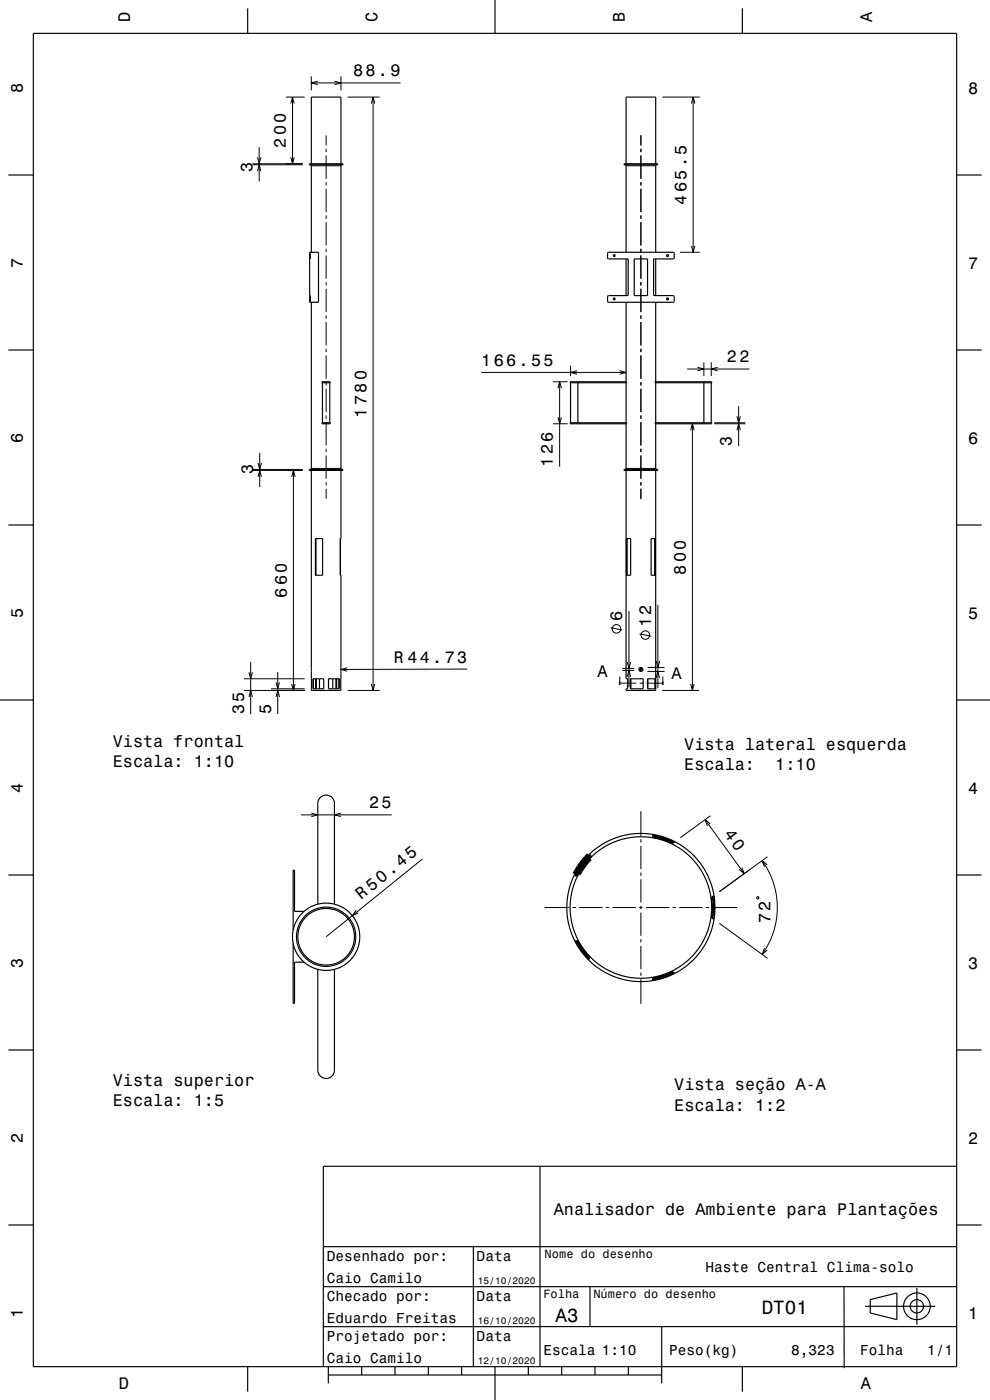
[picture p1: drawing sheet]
<svg xmlns="http://www.w3.org/2000/svg" width="297mm" height="420mm" viewBox="0 0 297 420" stroke-linecap="round" stroke-linejoin="round" font-family="sans-serif">
<g fill="none" stroke="#000" stroke-width=".3">
<path d="M85.8 29.1h5.6M87.2 31.1l.6-2 .5 2M87.8 29.1v20M93.4 22.9v4.2M93.4 24.9h26.7M95.3 24.4l-1.9 .5 1.9 .5M100.4 24.4l1.9 .5-1.9 .5M102.3 22.9v4.2M104.3 29.1h9.6M111.4 31.1l.5-2 .5 2M111.9 29.1v178M198.7 29.1h11.2"/>
<path d="M207.4 31.1l.5-2 .6 2M207.9 29.1v46.6M75.8 49.4h15M75.8 49.1h15M77.2 47.2l.6 1.9 .5-1.9M77.2 51.4l.6-2 .5 2M77.8 44.1v10.3M87.2 47.2l.6 1.9 .5-1.9M93.4 49.7h8.9M97.8 40.7v2.9M97.8 44.6v1M97.8 46.6v7"/>
<path d="M97.8 54.6v1M97.8 56.6v7M187.8 49.7h8.9M192.3 40.5v3.1M192.3 44.6v1M192.3 46.6v7M192.3 54.6v1M192.3 56.6v7M92.9 76h.2M92.9 77.4h.2M97.8 64.6v1M97.8 66.6v7"/>
<path d="M97.8 74.6v1M97.8 76.6v7M192.3 64.6v1M192.3 66.6v7M192.3 74.6v1M192.3 76.6v7M204 75.7h5.9M207.4 73.7l.5 2 .6-2M92.9 90.4h.2M92.9 89h.2M97.8 84.6v1M97.8 86.6v7"/>
<path d="M97.8 94.6v1M97.8 96.6v7M192.3 84.6v1M192.3 86.6v7M192.3 94.6v1M192.3 96.6v7M97.8 104.6v1M97.8 106.6v7M97.8 114.6v1M97.8 116.6v7M144.4 111.7h43.4M165.9 114.5h4.4"/>
<path d="M167.4 116.5l.5-2 .5 2M167.9 114.5v25.5M171.2 109.7v3.1M172.3 114.5v.3M173.1 111.2l-1.9 .5 1.9 .5M185.9 111.2l1.9 .5-1.9 .5M192.3 104.6v1M192.3 106.6v7M192.3 114.6v1M192.3 116.6v7M206.2 110.7h18.6M209.2 110.2l2 .5-2 .5"/>
<path d="M211.2 108.7v4.1M212.3 114.5v.3M213.4 108.7v4.1M215.3 110.2l-1.9 .5 1.9 .5M77.4 138.9l.5 1.9 .5-1.9M77.9 135.8v10.3M97.8 124.6v1M97.8 126.6v7M97.8 134.6v1M97.8 136.6v7M165.9 127.1h4.4M167.4 125.2l.5 1.9 .5-1.9"/>
<path d="M172.3 126.8v.3M192.3 124.6v1M192.3 126.6v7M192.3 134.6v1M192.3 136.6v7M207.2 129.1l.5-2 .5 2M207.7 127.1v80M212.3 126.8v.3M214.3 127.1h9.3M214.3 126.8h9.3M221.1 124.9l.5 1.9 .5-1.9M221.1 129.1l.5-2 .5 2"/>
<path d="M221.6 121.8v12.1M75.9 141.1h14.9M75.9 140.8h14.9M77.4 143.1l.5-2 .5 2M87.5 143.1l.5-2 .5 2M88 141.1v66M93.4 140.5h8.9M97.8 144.6v1M97.8 146.6v3M187.8 140.5h8.9M192.3 144.6v1M192.3 146.6v3.1"/>
<path d="M75.2 198.6v15.7M183.2 188.3l3.5 .7M188.2 198.6l.5 1.9 .5-1.9M188.7 183.3v22.8M191.9 190.2l3.5 .7M196.8 198.3l.6 1.9 .5-1.9M197.4 181.5v24.9M73.2 207.1h18.2M73.2 203.6h18.2M74.7 201.7l.5 1.9 .5-1.9M74.7 209.1l.5-2 .5 2M81.3 206.6h10.1"/>
<path d="M82.8 204.7l.5 1.9 .5-1.9M82.8 209.1l.5-2 .5 2M83.3 201.6v12.6M87.5 205.2l.5 1.9 .5-1.9M104.2 200.3l-2 .5 2 .6M104.3 207.1h9.6M111.4 205.2l.5 1.9 .5-1.9M140.2 200.7l-38 .1M185.9 203v1.7M186.2 205h4.7M186.7 201.1h3.6M186.7 200.5h3.6"/>
<path d="M188.2 203.1l.5-2 .5 2M191.9 200.8h.8M191.9 205h1M192.3 200.4v.8M193.9 205h4.7M194.3 201.4h5.1M194.3 200.2h5.1M196.8 203.4l.6-2 .5 2M198.7 207.1h11M198.9 203v1.7M207.2 205.2l.5 1.9 .5-1.9M90.3 244.5h27.2"/>
<path d="M93.4 243.9l1.9 .6-1.9 .5M102.3 243.9l-2 .6 2 .5M126.7 257.7l-28.9 23.3M192.3 243.4v7.4M192.3 251.8v1M192.3 253.8v7M197.6 250.7l-1.3 .7M199.2 251.2l-.8 .8M202.3 252.6l-.9 .5M211.5 245.9l11.8 16.2M213.1 247.2l-1.6-1.3 .7 1.9M213.1 244.7l-9 6.6"/>
<path d="M228.6 258.2l1.9 3 1.5 3.5 .9 3.6 .3 3.7-.3 3.8-.8 3.6-1.4 3.5-2.1 3.4M230.2 259.5l-1.6-1.3 .7 1.9M230.2 257l-14.4 10.5M87.9 261.6h.4M106.9 273.1l-1.2 1.6 1.8-.8M163.4 272.3h7.4M171.8 272.3h1M173.8 272.3h7M181.8 272.3h1M183.8 272.3h7M191.8 272.3h1M192.3 261.8v1"/>
<path d="M192.3 263.8v7M192.3 271.8v1M192.3 273.8v7M193.8 272.3h7M201.8 272.3h1M203.8 272.3h7M211.8 272.3h1M213.8 272.3h7.4M214.2 268.8l-.9 .6M214.5 273.3l-1.1 .6M215.8 277l14.4 10.5M222.6 260.2l.7 1.9-1.6-1.3"/>
<path d="M227.2 269l.5 .2-.2 .5-.5-.2zM192.3 281.8v1M192.3 283.8v7M192.3 291.8v1M192.3 293.8v7.3M196.1 293.1l-.1 .1M201.4 291.4l-1.8 1.8M229.3 284.4l-.7 1.9 1.6-1.2M87.9 300.4h.4"/>
<circle cx="184.9" cy="188.7" r="1.28"/>
<circle cx="193.6" cy="190.5" r="1.28"/>
</g>
<g fill="#000">
<path d="M185.8 204.7l.1 .3z" fill-rule="evenodd"/>
<path d="M198.8 204.7l.1 .3z" fill-rule="evenodd"/>
<path d="M195.6 250.3l3.5 .8 3.3 1.4-.9 .7-2.1-.9-3.4-.9z" fill-rule="evenodd"/>
<path d="M176.6 256.5l.4 1-1.6 1.8-1.9 3h-1.1l1.9-3.1z" fill-rule="evenodd"/>
<path d="M213.3 269.3l.9-.6-.7 3z" fill-rule="evenodd"/>
<path d="M213.5 272.8l.7 3-.9-.6z" fill-rule="evenodd"/>
<path d="M214.2 268.7l.3 3.6-.3 3.5-.7-3v-1.1z" fill-rule="evenodd"/>
<path d="M172.4 282.3h1.1l1.9 2.9 1.6 1.8-.4 1-2.3-2.7z" fill-rule="evenodd"/>
<path d="M196 293.2l3.4-.9 2.1-.9 .9 .6-3.3 1.4-3.5 .8z" fill-rule="evenodd"/>
</g>
<path d="M176.6 256.5l.4 1-1.6 1.8-1.9 3h-1.1l1.9-3.1z" fill="none" stroke="#000" stroke-width="1.4" stroke-linecap="butt"/>
<g fill="none" stroke="#000" stroke-width=".35">
<path d="M10 10h277v400h-277zM74.3 2.5v7.5M148.5 0v10M222.7 2.5v7.5M2.5 52.5h7.5M92.8 49.1h10.1v.3h-10.1zM93.1 49.4l.3 .3v26M93.4 49.1v-20h8.9v20M102.6 49.4l-.3 .3v90.8l.3 .3M187.2 49.1h10.1v.3h-10.1zM187.5 49.4l.3 .3v26M187.8 49.1v-20h8.9v20"/>
<path d="M197 49.4l-.3 .3v26M287 52.5h7.5M92.9 75.7h2.6v15h-2.6zM93.1 75.7v2h-.2M182.4 75.8h19.8l.1 1.6-.3 .3h-5.9v11h5.9l.3 .3-.1 1.6h-19.8l-.1-1.6 .3-.3h5.9v-11h-5.9l-.3-.3zM187.8 77.7v11M190.3 77.7h4v11h-4zM196.7 77.7v11M92.9 88.7h.2v2M93.4 90.7v49.8l-.3 .3M187.8 90.7v23.8M196.7 90.7v23.8"/>
<path d="M2.5 105h7.5M96.6 114.5h2.5v.3h-2.5zM96.7 114.8v12M98.9 114.8v12M171 114.5h17v.3h-17zM171.2 114.8v12M173.4 114.8v12M187.8 114.8v12M196.5 114.5h17v.3h-17zM196.7 114.8v12M211.2 114.8v12M213.4 114.8v12"/>
<path d="M287 105h7.5M96.6 126.8h2.5v.3h-2.5zM171 126.8h17v.3h-17zM187.8 127.1v13.4l-.3 .3M196.5 126.8h17v.3h-17zM196.7 127.1v13.4l.3 .3M2.5 157.5h7.5M92.8 140.8h10.1v.3h-10.1zM93.4 141.1v66h8.9v-34.5h-.2l.2-31.5M187.2 140.8h10.1v.3h-10.1zM187.8 141.1v62.5h.5v3h-.5v.5h8.9v-66M287 157.5h7.5"/>
<path d="M94.6 161.6h2.2v11h-2.2zM94.7 161.6v11M187.9 161.6h1.3v11h-1.3zM188.1 161.6v11M195.3 161.6h1.3v11h-1.3zM196.4 161.6v11M0 210h10M93.9 203.6h3.2v3h-3.2zM94 203.6v3M94.7 203.6v3M94.9 203.6v3M95.8 203.6v3"/>
<path d="M98.6 203.6h3.2v3h-3.2zM99.8 203.6v3M100.8 203.6v3M101 203.6v3M101.7 203.6v3M189.1 203.6h3.8v3h-3.8zM189.2 203.6v3M194.3 203.6h2.4v3h-2.4zM196.5 203.6v3M287 210h10M176.6 256.5l-2.3 2.6-1.9 3.2M176.6 256.5l.4 1"/>
<path d="M177 257.5l-2 2.3-1.5 2.5M195.6 250.3l-4.9-.2-2.5 .3-2.9 .8-4.6 2-2.2 1.6-1.9 1.7M195.6 250.3l3.6 .8 3.2 1.4M195.6 250.3l.4 1.1M196 251.4l-2.7-.3h-2.5l-4.9 .9-2.6 1-2.4 1.3-2 1.5-1.9 1.7M196 251.4l3 .7 2.5 1.1M201.5 253.2l2.3 1.2 2.2 1.7 3.4 3.6 1.3 2.1 1.2 2.5 .9 2.6 .5 2.4M202.4 252.5l2.2 1.3 2.2 1.6 1.9 1.9 1.6 2 2.5 4.3 .8 2.4 .6 2.7M202.4 252.5l-.9 .7M2.5 262.5h7.5M91.2 273.4h-2.9v-12.4h-.4v18M95.3 271.3v-30.3a2.5 2.5 0 0 1 2.5-2.5 2.5 2.5 0 0 1 2.5 2.5v30.3"/>
<path d="M172.4 262.3l-1.7 4.4-.5 2.7-.2 2.5 .1 2.5 .5 2.7 .7 2.6 1.1 2.6M172.4 262.3h1.1M173.5 262.3l-1 2.2-.8 2.6-.7 5 .2 2.7 .5 2.7 .7 2.2 1.1 2.6M213.3 269.3l.2 2.9-.2 3M213.3 275.2l-.6 2.7-.7 2.2-1.2 2.5-1.5 2.3-1.7 2.1-1.9 1.7-4.2 2.7M213.3 275.2l.9 .6M214.2 268.7l.3 3.6-.3 3.5M214.2 275.8l-1.3 4.8-1.2 2.5-1.4 2.1-1.5 2-2 1.9-2.2 1.6-2.2 1.3M214.2 268.7l-.9 .6M287 262.5h7.5M87.9 283v18h.4v-12.3h2.9M95.3 290.8v30.2a2.5 2.5 0 0 0 2.5 2.5 2.5 2.5 0 0 0 2.5-2.5v-30.2"/>
<path d="M172.4 282.3l2 3.1 2.2 2.6M172.4 282.3h1.1M173.5 282.3l1.6 2.5 1.9 2.2M176.6 288l2.1 1.9 2.3 1.5 4.5 2 4.9 1 2.8 .1 2.4-.3M177 287l1.8 1.7 2.2 1.6 2.5 1.3 2.3 .9 2.4 .6 2.7 .3 5.1-.2M177 287l-.4 1M196 293.2l-.4 1M201.5 291.4l-2.8 1.1-2.7 .7M201.5 291.4l.9 .6M202.4 292l-3.4 1.4-3.4 .8M2.5 315h7.5M287 315h7.5"/>
<path d="M162 350v60M287 349.9h-190v60.1M2.5 367.5h7.5M97 374h190M142 374v36M287 367.5h7.5M97 398h65M97 386h190M162 398h125M177 386v12M198.5 398v17M253.2 386l.1 24.4"/>
<path d="M259.6 391.9h21M261.1 389.9l8-2v8l-8-2zM275.1 386.4v11M74.3 410v7.5M98.5 412.5h100M98.5 410v5M108.5 410v2.5M118.5 410v2.5M128.5 410v2.5M138.5 410v2.5M148.5 410v10M158.5 410v2.5"/>
<path d="M168.5 410v2.5M178.5 410v2.5M188.5 410v2.5M222.7 410v7.5"/>
<circle cx="184.3" cy="76.7" r=".3"/>
<circle cx="200.3" cy="76.7" r=".3"/>
<circle cx="184.3" cy="89.7" r=".3"/>
<circle cx="200.3" cy="89.7" r=".3"/>
<circle cx="192.3" cy="200.8" r=".3"/>
<circle cx="192.3" cy="200.8" r=".6"/>
<circle cx="97.8" cy="281" r="10.1"/>
<circle cx="97.8" cy="281" r="8.5"/>
<circle cx="97.8" cy="281" r="8.9"/>
<circle cx="275.1" cy="391.9" r="4"/>
<circle cx="275.1" cy="391.9" r="2"/>
</g>
<path d="M185.7 205h.5M198.6 205h.5" fill="none" stroke="#000" stroke-width="1" stroke-linecap="butt"/>
<g font-size="5.8">
<text x="228.5" y="394.2">DT01</text>
<text x="166.7" y="396.6">A3</text>
</g>
<g font-size="5.1">
<text x="217" y="250.1" transform="rotate(54 217 250.1)">40</text>
<text x="108.3" y="270" transform="rotate(-39 108.3 270)">R 50.45</text>
</g>
<g font-size="5">
<text x="39" y="6.5" transform="rotate(-90 39 6.5)">D</text>
<text x="113.2" y="6.5" transform="rotate(-90 113.2 6.5)">C</text>
<text x="187.4" y="6.5" transform="rotate(-90 187.4 6.5)">B</text>
<text x="261.6" y="6.5" transform="rotate(-90 261.6 6.5)">A</text>
<text x="105.9" y="22.9">88.9</text>
<text x="6.8" y="27.8" transform="rotate(-90 6.8 27.8)">8</text>
<text x="290.5" y="28.1">8</text>
<text x="85.8" y="44.4" transform="rotate(-90 85.8 44.4)">200</text>
<text x="75.8" y="51.6" transform="rotate(-90 75.8 51.6)">3</text>
<text x="205.9" y="61.4" transform="rotate(-90 205.9 61.4)">465.5</text>
<text x="6.8" y="80.3" transform="rotate(-90 6.8 80.3)">7</text>
<text x="290.5" y="80.6">7</text>
<text x="144.4" y="109.7">166.55</text>
<text x="218.1" y="108.7">22</text>
<text x="109.9" y="125.3" transform="rotate(-90 109.9 125.3)">1780</text>
<text x="6.8" y="132.8" transform="rotate(-90 6.8 132.8)">6</text>
<text x="219.6" y="133.9" transform="rotate(-90 219.6 133.9)">3</text>
<text x="290.5" y="133.1">6</text>
<text x="75.9" y="142.1" transform="rotate(-90 75.9 142.1)">3</text>
<text x="165.9" y="140" transform="rotate(-90 165.9 140)">126</text>
<text x="205.7" y="172.4" transform="rotate(-90 205.7 172.4)">800</text>
<text x="86" y="179.4" transform="rotate(-90 86 179.4)">660</text>
<text x="6.8" y="185.3" transform="rotate(-90 6.8 185.3)">5</text>
<text x="290.5" y="185.6">5</text>
<text x="186.7" y="186.4" transform="rotate(-90 186.7 186.4)">6</text>
<text x="195.4" y="188.2" transform="rotate(-90 195.4 188.2)">12</text>
<text x="118.2" y="198.8">R 44.73</text>
<text x="179.3" y="203.1">A</text>
<text x="201.5" y="203.6">A</text>
<text x="73.2" y="214.3" transform="rotate(-90 73.2 214.3)">35</text>
<text x="81.3" y="214.2" transform="rotate(-90 81.3 214.2)">5</text>
<text x="33.8" y="224">Vista frontal</text>
<text x="205.3" y="225">Vista lateral esquerda</text>
<text x="33.8" y="230">Escala: 1:10</text>
<text x="205.3" y="231">Escala:</text>
<text x="232.6" y="231">1:10</text>
<text x="6.8" y="237.8" transform="rotate(-90 6.8 237.8)">4</text>
<text x="290.5" y="238.1">4</text>
<text x="110.7" y="242.5">25</text>
<text x="231.2" y="276.9" transform="rotate(-90 231.2 276.9)">72</text>
<text x="6.8" y="290.3" transform="rotate(-90 6.8 290.3)">3</text>
<text x="290.5" y="290.6">3</text>
<text x="33.8" y="325.9">Vista superior</text>
<text x="202.3" y="327.1">Vista seção A-A</text>
<text x="33.8" y="331.9">Escala: 1:5</text>
<text x="202.3" y="333.2">Escala: 1:2</text>
<text x="6.8" y="342.8" transform="rotate(-90 6.8 342.8)">2</text>
<text x="290.5" y="343.1">2</text>
<text x="166.1" y="364.4">Analisador de Ambiente para Plantações</text>
<text x="6.8" y="395.3" transform="rotate(-90 6.8 395.3)">1</text>
<text x="290.5" y="395.6">1</text>
<text x="35.7" y="416.8">D</text>
<text x="258.3" y="416.8">A</text>
</g>
<g font-size="4.3">
<text x="98" y="378.2">Desenhado por:</text>
<text x="143" y="378.2">Data</text>
<text x="211.7" y="381.6">Haste Central Clima-solo</text>
<text x="98" y="385">Caio Camilo</text>
<text x="98" y="390.2">Checado por:</text>
<text x="143" y="390.2">Data</text>
<text x="98" y="397">Eduardo Freitas</text>
<text x="98" y="402.2">Projetado por:</text>
<text x="143" y="402.2">Data</text>
<text x="163" y="406.6">Escala 1:10</text>
<text x="200.7" y="406.4">Peso(kg)</text>
<text x="237.4" y="406.4">8,323</text>
<text x="258" y="406.6">Folha</text>
<text x="278.2" y="406.6">1/1</text>
<text x="98" y="409">Caio Camilo</text>
</g>
<g font-size="3.6">
<text x="163.4" y="377.4">Nome do desenho</text>
<text x="163" y="389.5">Folha</text>
<text x="178" y="389.5">Número do desenho</text>
</g>
<g font-size="2.9">
<text x="143.3" y="385.3">15/10/2020</text>
<text x="143.3" y="397.3">16/10/2020</text>
<text x="143.3" y="409.3">12/10/2020</text>
</g>
</svg>
